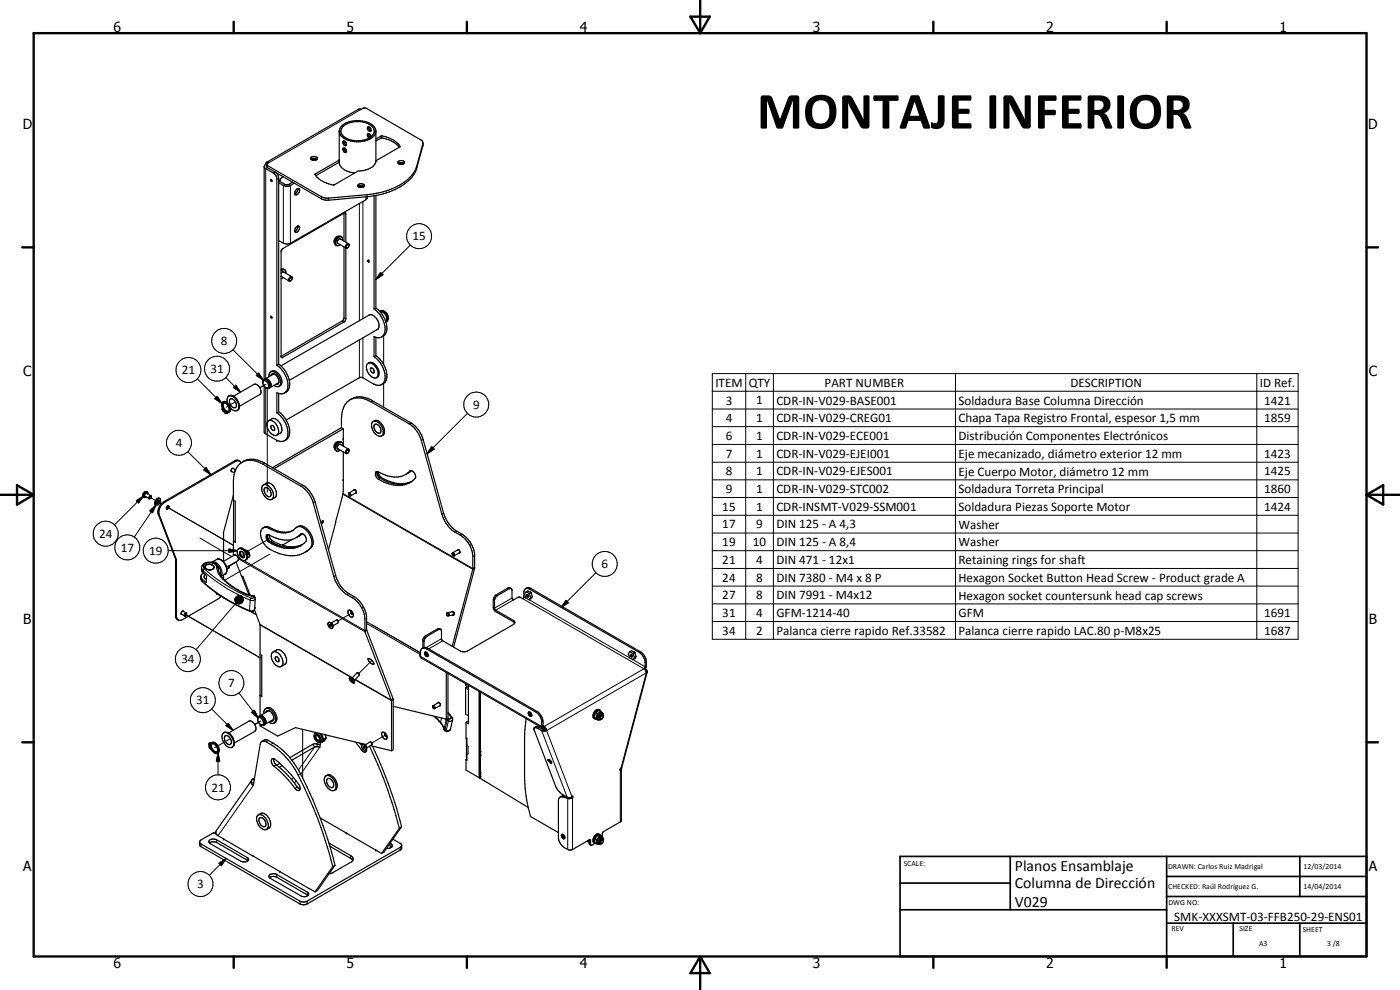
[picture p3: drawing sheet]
<svg xmlns="http://www.w3.org/2000/svg" width="420mm" height="297mm" viewBox="0 0 420 297" stroke-linecap="round" stroke-linejoin="round" font-family="sans-serif">
<g fill="none" stroke="#000" stroke-width=".3">
<path d="M108.4 32.8l-27.6 16M80.3 49.7v.6l-.6 .3v63M82.6 51.6l-.6 .3M83.6 53.5l-.5 .3M85.5 55.3l-.5 .3v17.4M86.6 55.3l.6 .3v17.4M94.6 52.2v.3M96.5 59.1v.6M98.7 59.4v.7M109.8 59.1v.8M110.1 58.4v.6M114.4 40.8v.6"/>
<path d="M114.6 40.8v.6M120.1 43.9v.1M125.1 49.8v.6M126.9 43.1v.7M101.4 71l-.7 .8-.3 .9M103.2 64l.6 .3M107.9 61v35.2M108.9 60.5v35.1M123.1 73.5l-10.3 10.4M84.4 80.9h.1M102.7 96.3l.5 .3M103.2 95.4l.6 .3"/>
<path d="M114.2 81.7l.7 .7-2.1 1.5zM59.2 113.7l7.4 7.3M64.5 119.6l.7-.7 1.4 2.1zM65.2 118.9l1.4 2.1-2.1-1.4zM67.8 113.3l4.4 4.3M69.9 104.9l9.1 9.1M70.1 116.2l.7-.6 1.4 2zM76.9 112.6l.7-.7 1.4 2.1zM77.6 111.9l1.4 2.1-2.1-1.4zM78 116.3l1.8-1-1.8 1M79.7 116.3v13.9M80.2 116.5v31.2"/>
<path d="M84.4 106.9l.5 .3M107.9 102v11.3M108.9 101.4v11.9M115.1 100.8v8.5M115.1 115.1v7M213.8 112.1h175.8v79.7h-175.8zM213.8 117.4h175.8M223.8 112.1v79.7M232.1 112.1v79.7M286.8 112.1v79.7M377.2 112.1v79.7M56.3 135.5l7 6.9"/>
<path d="M68.3 123.8l-.2 .2M68.5 121.8l-.7 .4M70.4 138.3l.2 .2M70.6 120.6l-1.7 1M79.4 139l-.5 .3M101.4 132.7l-.7 .7-.3 1M111.8 120.3l-.5 .3M123.3 126.9l-.5 .3M127 131.9l-.6 .3M129.6 134l.7 .7-2.1 1.4zM140.3 124l-12.1 12.1M213.8 122.7h175.8"/>
<path d="M213.8 128h175.8M213.8 133.3h175.8M213.8 138.7h175.8M40.9 150.2l2.1-1.4-1.4 2.1zM43 148.8l-8.6 8.7M43.4 148.7l.1 .2M43.7 148h.3M43.7 148a.51 .51 0 0 0-.4 .4 .51 .51 0 0 0 .3 .5M43.8 148l-.4 .5M43.8 148h.2M44 148l.1 .1M44.1 147.6l-.1-.1a1.21 1.21 0 0 0-.9 1.6l.1 .1"/>
<path d="M45 153.3l1.8-1.8-1 2.3zM45.1 149.3l1.6 .9M46.8 151.5l-6.5 9.7M47.1 150.4l1.3 .8-1.1-.7M47.5 154.3l.3 .1M49.2 150.5l.2 .2M50.2 152.2l-.2-.1 20.1 11.5M61.8 140.3l1.5 2.1-2.1-1.4zM81.2 158.4l-.4 .2M90.9 145.6l-.5 .3M94.6 150.6l-.6 .3M102.9 148.3l39 22.5 .5-.1"/>
<path d="M102.9 148.1l39 22.5 .5-.3M106.5 146.9h.1M106.5 146.9l.1 .1M107 147.6l-.2 .2M107 147.8l-.2 .1M114.5 143.3l-.9 .5M123.2 141.2l-.2 .2M133.1 154l-.5 .3M137.1 159.4l-.5 .3M213.8 144h175.8M213.8 149.3h175.8M213.8 154.6h175.8"/>
<path d="M213.8 159.9h175.8M50.5 165.2h20.7M60 161.5l9.5 5.5M60.3 173.4l.4 1M60.5 170.3l.4 .9M60.7 174.4l.1 .2M60.7 174.4a46.6 46.6 0 0 0 14.2 8.8M60.8 173.9l-.1 .5M60.9 171.2v.6M60.9 171.2a48.1 48.1 0 0 0 14.2 8.9M61.4 170.7l-.5 .5M61.4 170.7a46.5 46.5 0 0 0 14 8.8"/>
<path d="M63.6 168.7a2.49 2.49 0 0 1 2.8 2l.2 1.1-.2 1M64.1 168.9a3.1 3.1 0 0 1 2.1 3.7M65 167.9a2.62 2.62 0 0 1 2.9 2.3l.1 1.2-.5 .9M65 170.1l.5 .4M65 170.1l.5 1.9 1.2 1.7M65 170.1l-.1-.4a2.66 2.66 0 0 0-3.4-.5 .9 .9 0 0 0-.1 1.5M66.7 173.7h.4M66.7 173.7l2.9 2.4 3.5 2M68.7 164.7l2.5 .5-2.5 .5zM70.1 166.4l.2 .1M70.5 179.8l2-.8-2 1.1zM70.5 179.6l2-.6-2 .8z"/>
<path d="M70.6 179.3l1.9-.3-2 .6zM70.8 179.1l.2-.2 1.5 .1zM70.8 179.1l1.7-.1-1.9 .3zM71 178.9l1.5 .1zM71.3 178.8l1.2 .2zM71.4 167.2l.6 .4M71.5 178.7l1 .3zM71.8 178.7l.7 .3zM71.9 167.4l-.4 .2 38 22 .6-.5M72 178.7l.5 .3zM72.4 179v2.1M72.5 179l-1.5 2-.2-.2z"/>
<path d="M72.5 179l-1.3 2.1-.2-.1zM72.5 179l-1 2.2-.3-.1zM72.5 179l-.7 2.2h-.3zM72.5 179l-.5 2.1-.2 .1zM72.5 179l-.2 2.1h-.3zM72.5 179v1.9l-.2 .2zM72.5 179l.2 1.7-.2 .2zM72.5 179l.2 1.7zM72.5 179l.3 1.5zM72.5 179l.4 1.3zM72.5 179l.5 1zM72.5 179l.4 .7z"/>
<path d="M72.5 179l.3 .5zM72.5 179l.2 .2zM73.1 166.1l-.3 .2M73.1 178.1l2.9 .8M73.2 168.2l36.3 21 .5-.3M73.3 178h.1M73.3 178l-.2 .1M73.4 166.6l-.7 .4M74.7 165.8l-.6 .4M75.4 179.5l-.3 .6M76 178.9l.4 .2M76 178.9l.1 .2"/>
<path d="M76.1 178.8h.1M76.1 178.8l-.1 .1M76.1 179.1l.4 .2M76.1 179.1l-.1 .3-.6 .1M76.6 179.6a1.08 1.08 0 0 1-1.5 .5M80.7 161.7l-6.8 4M80.9 166.3l-13.4 7.8M81.7 162.2l-.9 .5M90.5 160.1l-.3 .2M93.5 164.2l-.3 .2M100.7 172.7l-.5 .3M104.7 178.1l-.5 .3"/>
<path d="M106.2 179l-.5 .3M137.5 164.9l.2 .1M138 165.7l-.1 .2M138.1 165.5l-.1 .2M138.6 160.3l-.5 .3M141 162.5l-.5 .3M141.5 163.3l-.5 .3M142.4 166.7l-.5 .3M148.9 178.5l.4 .2M152.4 176.4l.4 .3M153.7 179.5l-5.3 3M156.9 179.6l36.3 21.1-29.9 17.3-.3-.2-.4 .2-36.4-21.1"/>
<path d="M157.2 179l.7 .5M158.8 180l30.2 17.4M159.3 176.6l-.3 .2M178.8 171.8l-10.4 10.4M213.8 165.2h175.8M213.8 170.6h175.8M213.8 175.9h175.8M52.7 184.7l.2 .2M55.7 184.4l22.4 13M70.5 180.1l2-1.1-2 1.3zM70.5 180.3l2-1.3-1.9 1.6zM70.6 180.6l1.9-1.6-1.7 1.8z"/>
<path d="M70.9 180.9l-12.1 14M74.9 183.2l.1 .2M75.1 180.1l-.2 3.1M75.3 183.5l1.6 .9M76.4 182.8l-.4 .5-1.1-.1M78 187.3l27.7 16M78.1 187.5l27.6 15.9M99.9 187.6l-.4-.7 .4 .8M105.5 183.9l.5 .4M105.8 183.8l-4.3 2.5M109 182l-.5 .4M110 186.6l16.2 9.3"/>
<path d="M110 185.4l-.5 .3M110 187.1l16.1 9.2M111.6 198.2l-4 3.9M126.9 192.2l.3 .2M127.8 190.7l.3 .2M128.3 194.5l-.3 .2M131.3 188.7l.3 .2M132.5 191.6l-4.6 2.7M132.9 192.3l-4.2 2.4M135.8 183.6h.2M136 183.6l.3 .3-.2 .6M136 183.6h.1"/>
<path d="M136.1 184.5h-.1M136.1 184.5l-.2 .1M148 180l.4 .2M154 180l-5.3 3.1M154.1 186.1v.5M169.9 180.1l.7 .7-2.2 1.4zM189.9 197.9l3.7 2.2 .4-.2M192.2 195.6l-.4 .1M194 198.6l-.4 .2M213.8 181.2h175.8M213.8 186.5h175.8M63.5 212.7l6.4 6.4"/>
<path d="M67.8 217.7l.7-.7 1.4 2.1zM71.7 207.9l5.8 7.5M75.5 213.7l.9-.6 1.1 2.3zM78.2 216.4l-1.7 1 1.7-1M90.8 218.8v14.7M106 203.6l-.4-.1h.3l.4 .6M106.2 203.8l.1 .2M106.5 204l11 6.2 .5-.3M106.6 203.8l10.8 6.3 .5-.6M130.5 214.9l1.7 1.8M131.6 210.8l.3 .1M131.6 210.8h.1"/>
<path d="M132.2 211.4l-.2 .3M132.2 216.7l1.1 2.1M132.2 216.7v.2M132.5 215.4l-.3 1.3M133.3 218.8v.1M133.3 218.8l.6 .4M133.6 219.2h.1M133.8 215.7l.1 .3M133.9 216l.3 .2M133.9 216l-.6 2.8M133.9 219.3h.1M133.9 219.2v.1"/>
<path d="M134.2 216.2l-.6 3M134.2 216.2l.4 .2M134.4 215.4l-.2 .8M134.4 214.1l1 1.1M134.6 216.4l-.7 2.8M134.8 215.7l-.4-.1-.5 .4M134.8 215.7l-.2 .7M135.2 218.7l-.5 .5h-.8M135.4 215.2l.3 .1M135.4 215.2l-.1 .4-.5 .1M135.8 215.9l-.5 .5h-.7M144.2 207.6v17.7"/>
<path d="M161.2 213.5l-.4 .2M161.8 218.3l-.3 .3M162.5 219.2l7.8 20.1M163 216.5l-.4 .2M180.7 214.3a.86 .86 0 0 0-.7 1.3M63.3 222.9l-.2 .1M65 224l-.6 .4M65.4 225.9l.5 2.5h-1zM65.4 225.9v6.6M69.1 221.6l-3.7 2.2M76 233.7l.3 .4M76 235.7l-10.6 15"/>
<path d="M80.5 222.2l-.7 .3M81.9 223l-.7 .4M82.9 229.5l-.7 .4M88 233.3l-.5 .6M88.8 234.3l-.4 .7M89.2 236.1l-.7 .5M90.2 232.2l-.7 .4M93.8 223.4l.6 .7-4.8 7M96 224.2l-5.8 8.1M108.9 224.8l-.4 .2M109.5 223.6l.3 .1M109.6 223.6l.2 .1"/>
<path d="M109.8 223.7l.2 .6M109.8 223.7l.2 .5M115.9 220.4l-4.3 2.5M144.3 233.1l-.1 .5M144.3 226.7l-.1 5M169.3 238.9l-.3 .2M170.4 239.6v15.3M171.8 239.3v15.6M186.2 231v15.6M186.3 230.5l7.7-28.6-30 17.3 7.7 19.8M60.4 253.2v.8M65 252v.8"/>
<path d="M65.7 259l2.1-1.4-1.3 2.1zM67.8 257.6l-5 5M74.2 257.3v.8M105.2 256.7v.9M117.3 253.2v.8M120.1 254.3v.8M176.5 252.2l.4 .2M176.9 252.4h.1M176.9 253.2l.3 .2M177.2 252.2l-.3-.2v.5M180.7 251.7a.82 .82 0 0 0-.7 .4 .82 .82 0 0 0 0 .9M83 262.4v.8"/>
<path d="M90 270.4v.8M92.1 270.4v.8M92.2 267.7v.8"/>
<circle cx="125.8" cy="70.9" r="3.7"/>
<circle cx="56.6" cy="111" r="3.8"/>
<circle cx="65.1" cy="110.6" r="3.7"/>
<circle cx="67.3" cy="102.3" r="3.8"/>
<circle cx="53.7" cy="132.9" r="3.7"/>
<circle cx="142.9" cy="121.4" r="3.7"/>
<circle cx="31.7" cy="160.1" r="3.8"/>
<circle cx="38.2" cy="164.2" r="3.8"/>
<circle cx="46.7" cy="165.2" r="3.7"/>
<circle cx="181.5" cy="169.2" r="3.7"/>
<circle cx="56.4" cy="197.8" r="3.8"/>
<circle cx="60.9" cy="210.1" r="3.8"/>
<circle cx="69.5" cy="205" r="3.8"/>
<circle cx="65.4" cy="236.2" r="3.8"/>
<circle cx="60.2" cy="265.3" r="3.8"/>
</g>
<g fill="none" stroke="#000" stroke-width=".35">
<path d="M101.8 39.5a4.5 4.5 0 0 0 4.7 3 6.1 6.1 0 0 0 6.1-2.3l.2-.7M102.8 38.1a6.2 6.2 0 0 1 5.4-1.6 3.9 3.9 0 0 1 4.1 3 4.2 4.2 0 0 1-4.5 2.7 4.8 4.8 0 0 1-5.4-2.5l-.1-.6zM110.3 38.2a.7 .7 0 0 1 1 .6v.6h-.5l-.5-.7zM110.6 38.1l.2 .6 .5 .5M79.3 50l.2 .5 3 1.7 .6 1.3v56.1M79.3 50v63.8M79.7 49.4l-.4 .6M79.7 49.4l.3 .1M80 48.7l-.3 .7M80 48.7l27.6-15.9h.8l1-.4 .6 .1 16.8 9.9 .1 .6-1.8 6.8a11 11 0 0 1-6.6 6.5 25.5 25.5 0 0 1-8.4 2.1l-11.8 1.1-1.2-.2-17.1-9.9M80 48.7l.8 .1-.8 .6M81.2 53.9l.4 .2v.3h-.2z"/>
<path d="M82.6 51.6l.9 1.1 .1 .8v55.8M83.6 54.8l2.2 1.1 1.1-.1 1.4-.9M83.6 54.2l2.5 1.3 1.7-.8M85 53l-.8 .6-.2 .8M89 56.8a.57 .57 0 0 1 .8-.1 .57 .57 0 0 1 .1 .8l-.4 .7-.7 .3a1.03 1.03 0 0 1 .2-1.7zM89.4 56.6l-.2 .8-.7 .8M93.4 47.8a.73 .73 0 0 1 .2-.8 .73 .73 0 0 1 .9 0l.7 .4-.2 .5M93.4 47.8l.8 .3 .7-.1M93.4 47.8a1.35 1.35 0 0 1 1.7 0M93.7 48l.4-.2 .7 .2M95 47.9l-.1 .1M101.8 48.7l-7 4"/>
<path d="M102.9 42.5a.7 .7 0 0 1 1 .3 .7 .7 0 0 1-.3 .9l-.4-.2zM102.9 44.5a.79 .79 0 0 1 1.1 1l-.1 .2a.88 .88 0 0 1-1-1.2zM103.2 44.4h.1M103.2 42.3h.1M103.3 42.3l.1 .8 .6 .4M103.3 44.4l.1 .7 .6 .5M107.5 55.5a1.17 1.17 0 0 1 1.9 .3 1.32 1.32 0 0 1-2 .1zM107.5 56l.5-.2 1.2 .2M107.8 56.2l.6-.3 .5 .3M110.2 59v.5l-.4 .4-22.6 13.1-1.7 .2-1.9-1M110.3 40.3l.1 .8 .4 .3M110.3 40.3h.1"/>
<path d="M110.4 40.9h.1M110.4 40.1l-.1 .2M110.4 40.1h.1M110.6 40.1v.4l.6 .7M110.6 40.1l.6 .4 .1 .6M110.6 40.1h-.1M112.3 58.7v34M112.8 41.7l1.6-.9a7.2 7.2 0 0 1 5.6 3.3l-7.2 4.1a4.6 4.6 0 0 1-4.8 3.1h-.5l-7.2 4.2a6.9 6.9 0 0 1-5.7-3.3l7.2-4.2M112.8 48.4v-9.2a4.9 4.9 0 0 0-5.2-3 6.1 6.1 0 0 0-5.6 2.3l-.2 .7v9.6a3.8 3.8 0 0 0 3.6 2.9l1.1 .2M112.8 42.3l1.7-.9a8.6 8.6 0 0 1 5.3 2.8M112.8 58.7v33.7M119.5 48.5a1.23 1.23 0 0 1 1.9 .2 1.01 1.01 0 0 1-1.1 .7 1.01 1.01 0 0 1-.8-.9z"/>
<path d="M119.5 49.1a1.35 1.35 0 0 1 1.7 0M119.8 49.2l.4-.2 .8 .2M126.9 42.9v.7l-1.8 6.8a11.5 11.5 0 0 1-6.6 6.5l-3.5 1.3-3.8 .7-12.5 1.2-1.3-.1-.9-.3-16.2-9.4-.3-.9M88.8 68.2l.5-.4 .4 .1a1.26 1.26 0 0 1-.9 1.8l-.3-.2v-.6zM89.4 67.8l-.2 .8-.7 .8M100.5 73.1l.5 .6M101.2 72.9l.3 .2M101.2 72.9l2.6 1.5M101.7 70.9h.6a.94 .94 0 0 1 .5 1.2M101.7 70.9a2.1 2.1 0 0 0-1.2 2.2M101.7 70.9l-.7 .2a1.47 1.47 0 0 0-.5 2M102 71.6l2.6 1.6"/>
<path d="M102.1 73.4l-1.1 .3M102.3 71.8l-.1-.1a.86 .86 0 0 0-1 1.2M102.6 71.1a1.7 1.7 0 0 0-1.6 2.6M103.2 64l-18.3 10.6-.5 .5 .1 32.2h.2l18.8-10.9 .3-.7v-21.3M103.2 64l.4-.1 .2 .4v8.3M103.2 74.1v21.3l-.1 .5-18.7 11M103.2 64v8.3M103.7 74.3l.1 .1M104.3 74.3l-.5 .1M104.3 74.3l-.1 .1M104.6 73.2l.2 .2M104.6 73.2a.88 .88 0 0 0-.9 1.1"/>
<path d="M104.7 73.4a.53 .53 0 0 0-.7 .3 .53 .53 0 0 0 .2 .7M104.7 73.4l-.4 .9M110.4 78.1l.4 .5-.4-.1zM110.6 78.6h.1M81.2 94.9h.2l.2 .6zM84.4 80.9l.5-.2 .6 .2M84.4 81.3a.77 .77 0 0 1 1-.4 .77 .77 0 0 1 .4 1.1M84.4 80.8h.3M84.5 83l2.3 1.3M85 83.3l-.6 .3M85 81.5l2.5 1.5M85 81.5l-.6 .5"/>
<path d="M85 81.5l.2 .2M87.2 84.2l-.4 .1M87.5 83a.96 .96 0 0 0-.7 1.3M87.5 83l.2 .5M87.7 83.5v-.3a.67 .67 0 0 0-.7 .3 .67 .67 0 0 0 0 .7h.2M87.7 83.5l-.2 .5-.3 .2M110.6 94.6a1.93 1.93 0 0 1 2.6 1.4 2.06 2.06 0 0 1-.1 2.9M110.9 94.5l-26.6 15.3M112.3 92.7a7.1 7.1 0 0 1 3 7.6 2.03 2.03 0 0 1-3 .7v6M112.8 92.4a7.4 7.4 0 0 1 3.1 7.4 2.08 2.08 0 0 1-1.4 1.3M112.8 92.4l-.5 .3M113.4 98.8l-26.6 15.3"/>
<path d="M114 93.5a1.68 1.68 0 0 1 2.2 1.4v1.3M114.2 93.3l.3-.1a2 2 0 0 1 1.9 1.8M114.2 93.7a1.22 1.22 0 0 1 1.7 1.1l.2 1-.4 .5M115.8 93.8a1.95 1.95 0 0 1 .3 2.6M116.1 96.4l-.3 .1M116.2 96.4h-.2M116.3 96.2l-.1 .2M68.7 118.8a2.26 2.26 0 0 1 2.9 1.9 1.75 1.75 0 0 1-.4 2.5M69.1 119.8a1.61 1.61 0 0 1 1.6 .8 1.61 1.61 0 0 1-.1 1.7 1.82 1.82 0 0 1-1.5-2.5zM70.1 118.9l6.1-3.6a2.03 2.03 0 0 1 1.8 3.1l-6.2 3.5M78.9 114.6a.7 .7 0 0 1 .7-.5 .7 .7 0 0 1 .7 .6 1.07 1.07 0 0 1 0 1.8h-.2M79.3 115.9v13.7l.2 .4 3.6 2.1a2.17 2.17 0 0 0 2.4 0 2.17 2.17 0 0 0 .9-2.2 7.9 7.9 0 0 0-3.3-6"/>
<path d="M79.4 113.8a1.55 1.55 0 0 0 .3 2.5M79.4 113.8a1.93 1.93 0 0 1 1.4 2.6M79.4 113.8a1.81 1.81 0 0 1 1.6 2.5M79.6 113.7h-.2M79.7 116.3l1 .2M79.8 113.7h.4M79.8 116.3l.2 .2M80.2 113.7l.6 .5M80.8 114.2l.5 1M80.8 114.2l.2 .2M80.8 116.4l-.1 .1M81 114.5l.4 .7"/>
<path d="M81 116.3l-.3 .2M81.2 111.5l-.4 .6-.1 .9M81.3 115.7l-.2 .5M81.3 115.2v.5M81.4 115.7l-.4 .6M81.4 111.5a2 2 0 0 1 2.7 1.3 2.01 2.01 0 0 1-.1 3M81.4 111.5a3.3 3.3 0 0 1 2.8 2.9 1.46 1.46 0 0 1-.5 1.5M81.4 111.5h-.2M81.7 111.3l-.5 .3M82.2 112.2h-.6l-.3 .5M82.2 112.2a2.44 2.44 0 0 1 1.5 2.6M82.2 112.2l-2.6 1.5h.6"/>
<path d="M82.2 115.6l.6 .4 .9-.1M83.1 109.6a7.5 7.5 0 0 1 3.2 7.2 2.07 2.07 0 0 1-3.2 1.1v6M83.6 118v5.6M83.6 109.3a7.4 7.4 0 0 1 3.1 7.3l-.6 .9-.7 .4M83.6 109.3l-.5 .3M83.7 114.8l-.4 .5h-.5M83.7 114.8l-2.6 1.5M84.2 115.6l-.5 .3M105.1 119.9a6 6 0 0 1 6.7 .4l11.5 6.6a8.5 8.5 0 0 1 3.7 5l6.1 22.1a9.5 9.5 0 0 0 4 5.4l1.5 .9a8 8 0 0 1 3.8 5.9v4.5l-6.3 23.5M110.2 109.2a1.95 1.95 0 0 1 2.8 1.3 2.11 2.11 0 0 1-.2 2.9 3.3 3.3 0 0 1-2.6-4.2zM110.6 108.9a2 2 0 0 1 2.6 1.4 2.01 2.01 0 0 1-.1 2.9M110.9 108.8l-.4 .2"/>
<path d="M111.2 110.5a.89 .89 0 0 1 1 .4 .89 .89 0 0 1 0 1 1.08 1.08 0 0 1-1-1.4zM112.3 107a7.7 7.7 0 0 1 3.2 6.9 2.07 2.07 0 0 1-3.2 1.4M112.3 115.3l-3.4-2h-1l-22 12.7M112.3 115.3h.1M112.8 101.2v5.5M112.8 106.7a7.3 7.3 0 0 1 3.1 7.3l-.3 .7-1.1 .7M112.8 106.7l-.5 .3M113.4 113.1l-.4 .2M66.8 122.9l.3 .3zM66.9 120.6l.3-.2a2.03 2.03 0 0 1 1.9 1.7l.1 .3M67 122.9l.1 .2M67.1 123.5l-.4-.5v-.6a1.18 1.18 0 0 1 .4-1.8 2.22 2.22 0 0 1 1.6 3.1"/>
<path d="M67.1 120.9a1.69 1.69 0 0 1 1.4 2.6l-.4 .1-.5-.3M67.1 120.9a1.27 1.27 0 0 0 .2 2.1M67.1 120.9a1.69 1.69 0 0 0 .4 2M67.3 123l-.2 .5M67.5 122.9l-.4 .6M67.5 122.9l-.2 .1M67.6 123.3l-.2 .5 .6 .3M67.6 123.3l1 .1M67.7 123.6l.1 .2M67.8 123.6v.1M67.8 123.6l-.2 .1 .1 .3 .1-.2M67.8 123.7h.1"/>
<path d="M67.8 123.7v.1M68.3 120.8a1.25 1.25 0 0 1-.1-1.5 1.25 1.25 0 0 1 1.5-.4 3.4 3.4 0 0 1 1.7 4.1 1.43 1.43 0 0 1-2.2-.5M68.3 123.8l-.3 .3M68.7 123.7l-.6 .1-.1 .3M69.2 122.4v.8l-.5 .5M71.9 138.3l-.6-.3-.7 .2-21.4 12.3a3.6 3.6 0 0 0-1.7 3.8l5.2 13.4M72.3 138.9a1 1 0 0 0-1.7-.4l-21.2 12.2a3.6 3.6 0 0 0-1.6 3.7l5.1 13.5M72.8 138.6a6.3 6.3 0 0 1 6.1 .7l11.5 6.6a8.4 8.4 0 0 1 3.6 5l6.2 22.1a9.7 9.7 0 0 0 4 5.4 9 9 0 0 1 4.6 4.4l.6 2 .1 4.8 8 20.6v15.1M80.5 126.3a2.59 2.59 0 0 1 3 2.5 1.25 1.25 0 0 1-.4 1.7 1.25 1.25 0 0 1-1.7-.4 3.1 3.1 0 0 1-.9-3.8zM81.4 127.8a.85 .85 0 0 1 .9 .4 .85 .85 0 0 1-.1 1 1.06 1.06 0 0 1-.8-1.4zM81.4 125.7l.2-.1a2.7 2.7 0 0 1 2.8 2.2l.2 1.3-.6 1M81.7 125.6l-1.1 .6"/>
<path d="M83.6 123.6a7.3 7.3 0 0 1 3.1 7.3l-.6 .8-.7 .5M83.6 123.6l-.5 .3M84.2 129.9l-1.1 .7M100.5 134.7l.5 .6M101.2 134.6l2.6 1.5M101.7 132.5h.6a.94 .94 0 0 1 .5 1.2M101.7 132.5a2.1 2.1 0 0 0-1.2 2.2M101.7 132.5a1.4 1.4 0 0 0-1.2 2.2M102 133.3l2.6 1.5M102.3 133.5a.8 .8 0 0 0-.9 .1 .8 .8 0 0 0-.2 .9l.3 .2M102.5 128.3v-2.7a5.9 5.9 0 0 1 3.2-6 6.6 6.6 0 0 1 5.6 1l11.5 6.6a8.7 8.7 0 0 1 3.6 5l6.2 22.1a9.5 9.5 0 0 0 4 5.4l1.5 .9a8.3 8.3 0 0 1 3.8 5.9v4.3l-6.2 23.1M102.5 128.3l.5 .4"/>
<path d="M102.5 128.3l-20.8 12M102.6 132.8l-.2-.1a1.82 1.82 0 0 0-1.4 2.6l1.1-.3M103 128.7v5.2M103 135.6l-.1 12.5-2.2 8.7M103 128.7l-20.8 11.9M104.2 136l-.4 .1M104.8 135.3l-.3-.3-.5 .4-.1 .5 .3 .1M104.8 135.3l-.1-.5a.81 .81 0 0 0-.9 .4 .81 .81 0 0 0 0 .9M104.8 135.3l-.2 .5-.4 .2M112 126.5a2.53 2.53 0 0 1 2.9 2.3l.1 1.2a1.27 1.27 0 0 1-1.1 .9 1.27 1.27 0 0 1-1.2-.7 2.78 2.78 0 0 1-.7-3.7zM112.3 126.3a2.39 2.39 0 0 1 2.9 2.1l.1 1.6-.5 .7M112.4 127.4a1.64 1.64 0 0 1 1.6 .8 1.64 1.64 0 0 1-.1 1.8 1.82 1.82 0 0 1-1.5-2.6z"/>
<path d="M112.5 126.2l-.5 .2M115 130.5l-.5 .3M43.2 149.2l.1 .1M43.5 148.9l1.3 .7M43.8 149.1l-.5 .2M44 148l1.3 .8M44.2 147.6a1.09 1.09 0 0 0-.9 1.7M44.2 147.6l.2 .7M44.2 147.6a.96 .96 0 0 0-1.2 .4 .96 .96 0 0 0 .2 1.2M45 149.6h-.2M45.3 148.8a.57 .57 0 0 0-.5 .2 .57 .57 0 0 0 0 .6M45.3 148.8l.1 .3"/>
<path d="M45.4 149.1l-.2-.2-.3 .2 .1 .5M45.4 149.1l-.4 .5M47.3 150.2l.2-.1a.49 .49 0 0 1 .2 .6 .49 .49 0 0 1-.7 .2zM47.6 150.1l-.1 .5-.4 .4M48 149.6a1.14 1.14 0 0 0-1.3 .6 1.14 1.14 0 0 0 .2 1.4 1.25 1.25 0 0 0 1.1-.8 1.25 1.25 0 0 0-.2-1.3 1.39 1.39 0 0 0-1 2M50.1 152l.4-.3a.64 .64 0 0 1-.4 1l-.2-.3zM50.4 151.7v.5l-.5 .4M69.4 141.4l.2 .1M69.4 141.4l1 .5M69.9 140.5l-.4 .3-.1 .6M69.9 140.5l.2 .1M69.9 140.5l.8 .5"/>
<path d="M70.1 150.1l.5 .3v12.3l-.5-.4M70.1 148.6l-3 11.1v8.7M70.5 141.3l-.1 .6M70.6 141.3a5.5 5.5 0 0 1 8.3-2.6l12 6.9a8.9 8.9 0 0 1 3.7 5l6.1 22.1a9.9 9.9 0 0 0 5.9 6.5 8.7 8.7 0 0 1 3.4 5.8v4l8 20.7v15.3l-.5 .3M70.6 141.3l-.5 3.1v22.3M70.6 141.2l-.1 .1M78.6 158.7a2.14 2.14 0 0 1 3.2 0 5.9 5.9 0 0 0 7.5-.6 4 4 0 0 1 4 3.1 3.1 3.1 0 0 1-1.7 4.5 10 10 0 0 1-10-.6 5.4 5.4 0 0 1-3.2-6.2zM78.8 145.7a1.32 1.32 0 0 1 1.9 .2 3.1 3.1 0 0 1 1 3.8 2.23 2.23 0 0 1-2.8-1.6l-.3-1.1zM79 158.4l.9-.2 .6 .2a7.3 7.3 0 0 0 7.1 .9M79.4 146.4a1.7 1.7 0 0 1 1.8 2.5 1.67 1.67 0 0 1-1.6-.7 1.67 1.67 0 0 1-.2-1.8zM79.8 145a2.37 2.37 0 0 1 3 2.1 1.58 1.58 0 0 1-.5 2.3M80.1 144.9l-1 .6"/>
<path d="M82.6 149.2l-1 .6M89.1 158.2a2.34 2.34 0 0 1 3.4 .9 4.5 4.5 0 0 1 1 5.1l-2 1.5M96.7 156.4l.4-.1-.4 .7-.2-.2zM100.7 156.8l-2.1 8.2M104.6 148.1a.37 .37 0 0 1 .5 .2 .37 .37 0 0 1-.1 .5M105 148.8l-.4-.8a.5 .5 0 0 1 .6 .2 .5 .5 0 0 1 0 .6M105 148.8h.2M106.3 146.9h.1M106.3 146.9a.56 .56 0 0 1 .6 .4 .56 .56 0 0 1-.2 .7M106.3 147l-1.6 1M106.8 147.9h.1M106.8 147.8l-1.6 1"/>
<path d="M113.2 141.5a2.27 2.27 0 0 0 1.7 2.4 9.4 9.4 0 0 0 8.4 .7M113.6 141.5a2.79 2.79 0 0 0 2.4 2.6 9.2 9.2 0 0 0 7.5 .4M122.2 142.1l-.5 .3M122.6 141.9l-.4 .2M123.3 141.2l-.7 .6M123.5 141.2a1.68 1.68 0 0 1 1.2 1.6 1.68 1.68 0 0 1-1.1 1.6 8.6 8.6 0 0 1-9.2-.2 2.19 2.19 0 0 1-1.7-2.4l.2-.3h.5a7.7 7.7 0 0 0 9.2 .3M123.5 141.2l-1.3 .9M123.5 141.2l-.4 .1-.5 .5M52.7 167.7v17.3l.3 .8 .5 .2M52.7 167.7l.2 .2M52.9 167.9v17a1.1 1.1 0 0 0 .6 1.1 1.1 1.1 0 0 0 1.2-.1l10.9-6.3 .7-.7M60.3 172.8l.1 1.1 .4 .7 5.5 4.3"/>
<path d="M61.3 173.2l.6 .7M61.3 172.9v.3M61.4 172.2l-.1 1M61.5 170v.3M61.5 170.1v.2M61.9 169.5l-.4 .5M62.1 169.4l-.2 .1M62.6 169.3h.6M62.6 169.3l-.7 .2M62.6 169.3h-.3M63.2 169.3l.7 .4 .3 .5M63.4 168.7a2.74 2.74 0 0 0-2.6 .8l-.2 .4a1.78 1.78 0 0 0 .9 2.4l.5 .5-.1 2-.6-.5a1.35 1.35 0 0 1-.9-1.1 1.35 1.35 0 0 1 .6-1.3"/>
<path d="M63.4 168.7l1.1 .4a2.14 2.14 0 0 1 1.1 2.2l.8 1.6 .7 .8M63.4 168.7l1.6-.8a2.3 2.3 0 0 1 2.7 1.6l.4 1.1-.1 1.1-1.6 1.2M64.2 170.3l-.4 .5-.7 .2M64.2 170.2a1.52 1.52 0 0 1-2.6 .3l-.1-.2M64.2 170.2v.2M64.9 177.9l.1 .2M65 178.1l.2 .1M65 178.1l1 .6M65.9 178.6l.1 .1M66 178.7h.1M67 168.5l3.3-2a1.13 1.13 0 0 1 1 1.8l-3.3 1.9M67.1 173.7a18.5 18.5 0 0 0 9.3 5.3l.2 .5-.2 3.3-.3 .5-.5 .2a36.4 36.4 0 0 1-9.3-4.6"/>
<path d="M67.1 172.5v1.2M68.1 170.6h.4M68.7 169.8v.4l-.2 .4M68.7 169.8l.1 .2M68.8 169.8l-.3 .8M70.1 162.3h.1M70.1 162.3l.5 .3M70.4 168.8l-1.6 1M70.8 168.6l1.6 4.1 .5 .3 2.2 5.6M71.5 164.7a1.96 1.96 0 0 1 2.4 1.9 1.05 1.05 0 0 1-.6 1.6 2.48 2.48 0 0 1-1.8-3.5zM71.6 164.6a1.6 1.6 0 0 1 2.3 1.1l.4 1.5M72.1 165.5a1.16 1.16 0 0 1 1.1 .6 1.16 1.16 0 0 1-.1 1.2 1.25 1.25 0 0 1-1-1.8z"/>
<path d="M72.3 165.4a1.32 1.32 0 0 0 1 1.8M72.5 172.8l2.2 5.7M73.6 165.1a1.29 1.29 0 0 1 1.1 .7 1.29 1.29 0 0 1-.1 1.4h-.3M74.3 167.2l-.1 .4-.6 .5M74.9 166.3l-.3 .1a.71 .71 0 0 1-.3-1 .74 .74 0 0 0 .6 1M80 160.6l.6-.2a7.7 7.7 0 0 0 9.2 .3l.4-.4a1.51 1.51 0 0 1 1.6 .9 1.51 1.51 0 0 1-.5 1.7 8.2 8.2 0 0 1-8.9 .6 2.84 2.84 0 0 1-2.5-2.5zM80.3 160.4a2.02 2.02 0 0 0 1.6 2.5 9 9 0 0 0 8.6 .7M80.8 160.4a2.84 2.84 0 0 0 2.5 2.6l1.4 .6M87.9 161.8l-3.2 1.8M89.3 161.1l-.4 .2M89.7 160.8l-.4 .3M89.7 160.8l-.5 .3"/>
<path d="M90.5 160.1l-.8 .7M90.7 160.1l-1.4 1M90.7 163.4a8 8 0 0 1-6 .2M135.8 165.9v.6l.3 .3a.37 .37 0 0 0 .1-.5 .37 .37 0 0 0-.5-.2M135.8 165.9a.55 .55 0 0 1 .5 .3 .55 .55 0 0 1 0 .6M136 166.8h.3M137.3 165l.1-.1a.69 .69 0 0 1 .6 1M137.4 165l-1.6 .9M138 165.8l-1.7 1M138 165.9h-.2M138 165.9h-.1M153.4 176.6h-.5l-4.1 2.6-.4 .8v2.6l.3 .5 5.4 3 .4 .8"/>
<path d="M153.4 176.6l-.5-.2h-.5l-3.8 2.3-.6 1.3v2.2l.7 1.3 5.8 3.4M153.4 176.6l.3 .4v2.5l.3 .5 1.7-.8 1.3 .4 .2-.6v-1.5a1.04 1.04 0 0 1 .6-.9 1.04 1.04 0 0 1 1.2 .2l32.8 18.9a4 4 0 0 1 1.8 2.8v1.7l-.4 .5 .5 .4M157.7 176.7l.7-.4 .9 .3 32.9 19a3.9 3.9 0 0 1 1.8 2.7v1.8l-.5 .8M157.9 177.6l.5-.3 1 .5M157.9 177.6l-.5 .6 .5 1.3 .9 .5M157.9 177.6l.9 .5M158.1 178.5l.3-.1 .3 .5a.35 .35 0 0 1-.6 .1 .35 .35 0 0 1 0-.5zM158.8 178.1l.5 1.2M159.3 179.3l-.5 .7M159.4 177.8l.4 1.2M159.4 177.8l-.6 .3M159.8 179l-1 1"/>
<path d="M159.8 179l-.5 .3M54.3 184.2l1.1 .6M54.9 183.3a.57 .57 0 0 0-.5 .5 .57 .57 0 0 0 .2 .6M54.9 183.3l.2 .2M54.9 183.3l1 .6M55.4 184.8h.3M55.7 184.8h.1M55.9 184l.1 .4-.3 .4M55.9 184a.58 .58 0 0 0-.5 .8M56 184.1l-.4 .1-.1 .6M76.4 183l1.6 4.3M76.4 182.3l.1 .1"/>
<path d="M76.4 182.1l.2 .4-.2-.1M78 187.3l.1 .1M78.1 196.3l.5 .3v12.4l-.5-.3M78.1 187.4v21.2l.5 .3M81.7 195.8a1.72 1.72 0 0 1 2.6 1.1 2.38 2.38 0 0 1 .1 3.1 2.86 2.86 0 0 1-2.9-2.5l-.1-.7zM82.7 197.1h.1a.85 .85 0 0 1 .8 .5 .85 .85 0 0 1-.1 .9 1.06 1.06 0 0 1-.8-1.4zM82.9 195.1a2.06 2.06 0 0 1 2.6 1.4 2.01 2.01 0 0 1-.1 2.9M83.1 194.9l-1.2 .7M85.6 199.3l-1.2 .6M98.7 186.7h.3M98.7 186.8h.3M98.7 186.7l-.1 .1"/>
<path d="M98.9 187.5l.1-.2 .4 .5-.1 .2-.3-.2M98.9 187.5l.1 .3M99 186.8l.5 .3 .4 .9M99 186.7a1.06 1.06 0 0 1 .8 .8 1.06 1.06 0 0 1-.3 1.1 1.21 1.21 0 0 1-.8-1.8M99.1 187.4l-.2 .1M99.2 186.8l.3 .2M99.3 187.5v.1M99.3 187.6l-.3 .2M99.3 187.6v.1M99.9 187.9l-.3 .6M101.2 186.1l.3 .3M101.5 186.4l-.5-.4-1.6 .9"/>
<path d="M101.5 186.4v.2M101.5 186.6l-.1 .3-1.5 .9M104.5 183.3a1.19 1.19 0 0 1 1.4 .3 1.19 1.19 0 0 1 0 1.5 1.36 1.36 0 0 1-1.4-1.8zM105.4 183.4v.1a.68 .68 0 0 0 .6 .8M105.5 183.3a.56 .56 0 0 0-.1 .7 .56 .56 0 0 0 .6 .3M110.4 197.7a1.74 1.74 0 0 1 1.8 1.6 2.06 2.06 0 0 1-1.8-1.6zM111.5 198l.3 .3M126.1 196.4l.1 .1M126.2 196.1v.8M126.4 194.8l.8-.4 .8 .3 33.1 19.1a4 4 0 0 1 1.5 2.7v1.5l.2 .4-36.4-21-.2-.3v-1.6zM126.7 194.6l.7-.4 .7 .2 33.1 19.1a4 4 0 0 1 1.8 3v1.3l.3 .2M127.8 195.6a.73 .73 0 0 0-.3 1 .73 .73 0 0 0 .9 .3l.1-.1"/>
<path d="M127.8 195.6l.5 .4 .2 .8M127.8 195.6l.1 .7 .6 .5M128.1 195.8v.4l.4 .3M132.2 188.8l-.8-.2-3.8 2.2-.7 1.2v2.4M134 184.3l.3 .4M134.1 184l-.1 .3M134.1 184a.38 .38 0 0 1 .5 .2 .38 .38 0 0 1-.3 .5M134.3 183.8a.47 .47 0 0 1 .5 .5 .47 .47 0 0 1-.5 .4M134.3 183.8l-.2 .2M135.6 183.6h.4l.3 .3-.1 .6-.4 .1M135.8 183.5l-.1 .1M135.8 183.6l-1.5 .2"/>
<path d="M135.9 184.6h.1M136 184.5l-1.6 .3M154.5 186.9l-.4 .5-14.1 8.1h-1.6l-5.7-3.3-.2-.6v-2.4l-.4-.4-4.3 2.4-.6 1.2v1.9M189 195.5l.5-.3 1 .5M189 195.5l-.5 .7 .5 1.2 .9 .5M189 195.5l.9 .6M189.2 196.4l.4 .1 .2 .5a.4 .4 0 0 1-.5-.1 .4 .4 0 0 1-.1-.5zM189.9 196.1l.5 1.2M190.4 197.3l-.5 .6M190.5 195.7l.4 1.3M190.5 195.7l-.6 .4M190.6 197.4h.1"/>
<path d="M190.7 197.4l-.8 .5M190.9 197l-.4 .5 .2-.1M190.9 197l-.5 .3M67 220a2.36 2.36 0 0 1 3 2 1.4 1.4 0 0 1-1 2.3 3.2 3.2 0 0 1-2-4.3zM67.1 219.9a2.16 2.16 0 0 1 2.8 1.5 1.93 1.93 0 0 1-.3 2.8M68.6 219.9l6.1-3.5a2.04 2.04 0 0 1 1.8 3l-6.2 3.5M77.6 215a1.81 1.81 0 0 1 1.7 2.5M77.6 215a1.57 1.57 0 0 0 1.3 2.5 1.53 1.53 0 0 0-1.3-2.2l-.3 .4M78 214.8a1.93 1.93 0 0 1 1.4 2.5M78 214.8l-.4 .2M78.1 214.8h-.2M78.1 208.7v6.1"/>
<path d="M78.1 217.3v.5l5.2 3.1 5.4-2.6 21.1 5.1M78.1 208.6v.1M78.2 217.4l.6 .2 .5-.1M78.4 214.8l1 .7M78.4 214.8h-.3M78.4 214.7l-.3 .1M78.4 214.7l.5 .2M79 215.1l.7 1.2M79.6 217.2l-.3 .3M79.7 212.6l-.4 .5-.1 1M79.7 216.3l.1 .5-.4 .6M79.8 216.3l-.1 .9"/>
<path d="M80 212.5a2.2 2.2 0 0 1 2.8 1.7l.3 1.7-.6 .9M80 212.5a3.2 3.2 0 0 1 2.4 4.3l-.2 .2M80 212.5l-.3 .1M80.2 212.3l-.5 .3M80.7 213.2l-2.7 1.6M80.7 213.2l-.6 .1-.3 .4M80.7 213.2a2.57 2.57 0 0 1 1.5 2.6M80.7 216.7l.8 .3h.7M82.2 215.8l-2.7 1.5M82.2 215.8l-.3 .5h-.6M82.7 216.7l-.5 .3M94.9 219.8l-.3 .3"/>
<path d="M95.1 219.9l-.5 .3M104.9 203.5l.7 .2 .8 1.1M104.9 203.5a1.4 1.4 0 0 0 1.3 1.4h.1M104.9 203.5h.2a1.69 1.69 0 0 1 1.2 1.4M105.3 204l.3 .1 .2 .4-.3-.2M105.3 204l.2 .3M105.4 204h-.1M105.7 204.1l-.2 .2M106.4 204.8l-.1 .1M107.2 201.9l-1.6 1.6-.5-.1M107.2 201.9l.7 .5M107.2 201.9h.1"/>
<path d="M107.3 201.9l.6 .5M107.3 201.9h.1M107.9 202.4l-1.6 1.7 .1 .6M114.7 219.8a1.26 1.26 0 0 1 1.3 .6 1.26 1.26 0 0 1-.1 1.4 1.43 1.43 0 0 1-1.2-2zM115.6 220v.5l.5 .4M115.6 220h-.1M118 211.9l15.9 3.9M129.8 212l.2-.3 .5 .3v.5l-.2 .1M129.8 212l.4 .6M129.9 211.8l-.1 .2M129.9 211.9a.45 .45 0 0 1 .5 .2 .45 .45 0 0 1-.1 .5M130.1 212.6h.1"/>
<path d="M130.2 212.6h.1M131.6 210.7l-.1 .1M131.6 210.7l-.2 .2M131.6 210.7l.4 .3 .2 .6M131.6 210.8l-1.6 1M132.1 211.7l-.2 .1M132.1 211.7l-.1 .1M132.1 211.7l-1.6 .9M132.2 211.6l-.1 .1M133.9 201.7v14.1M134.4 202.1v13.3l-.5 .4M134.4 213.7l1.4 1.9-.6 3.1a1.14 1.14 0 0 1-1.3 .6 1.14 1.14 0 0 1-.9-1.2l-.6-1-2.2-2.2"/>
<path d="M139.7 206.4l.9 .5M139.7 206.4v7.8l.9 .6M139.7 205.1v.6l.9 .5M139.9 216.7v4.8l.2 .1v1.7l.4 .6v2.3l-.4 .2v1.7l-.2-.2M140.4 206l-.7 .4M140.6 205.6v11.6l-.7-.5M140.6 216.3l-.7 .4M143.8 207.4v25.9M143.9 207.5v25.9M144 207.6l-.1 25.8M144.1 207.6v25.9l14.4 8.8M157.9 215.6l-.5 5.7v11.7a46.3 46.3 0 0 0 1.8 12l8.4 4.8"/>
<path d="M158.9 213.6l.1 .7 .6 .5M159.2 213.7h-.2a.45 .45 0 0 0-.5 .2 .45 .45 0 0 0 .2 .6 .47 .47 0 0 0 .4 .5 .47 .47 0 0 0 .5-.3M159.2 213.7l.4 1M159.2 213.7v.5l.4 .2M160.3 218.4v.5l6.7 17.4a6.7 6.7 0 0 0 3.3 3l.6 .1 .6-.3M160.3 218.4h.7l1.5 .8M160.3 218.4l.5-.4h.3l1.8 .9M162.5 219.2l.6 .2 .9-.2M162.9 218.9l-.4 .3M162.9 218.9l.7 .1M163.3 218.4l.3 .6M163.3 218.4h-.5"/>
<path d="M163.3 218v.4M163.3 218l.6 .6 .1 .6M163.6 219l.4 .2M178.4 215.2l1.1 .8M178.4 215.2l.4 .2M178.8 213.9l-.4 1.3M178.8 213.9l.4 .2M178.8 215.4l.7 .6M179.2 214.1l-.4 1.3M179.7 215.9l-.2 .1M180 215.6l.2 .2M180 213.1a1.14 1.14 0 0 0-1.6 .4l-.4 .8v.8l.5 .6"/>
<path d="M180.2 215.8h.2M180.2 213.4l-.4-.3-1 .8M180.2 213.4l-1 .7M180.2 213.4l.7 .6M180.3 213.4a.94 .94 0 0 0-1-.4 .94 .94 0 0 0-.7 .8 1.13 1.13 0 0 0 .2 1.9h.2M180.4 215.8l-.6 .1M180.6 215.7l-.2 .1M180.7 215.6l-.3 .2M180.7 214.3l.2 .2M180.9 214a1.25 1.25 0 0 0-1.1 1.9M180.9 214l.2 .4-.1 .5M180.9 214a1.1 1.1 0 0 0-1.5 .5 1.1 1.1 0 0 0 .4 1.4"/>
<path d="M180.9 214.4a.91 .91 0 0 0-.7 1.4M180.9 214.4l.1 .7-.4 .6M181 214.8l-.1-.2a.69 .69 0 0 0-.5 1.1h.2M193.6 200.8l.4 .2M193.7 201.1l.3 .8 .3-.3M194 201l-.3 .1M194 201l.3 .6M194.3 201.6l-7.7 28.8-.3 .1M62.7 223.8l.5 1a1.98 1.98 0 0 0 2 1.2M62.7 223.8l.6 .3M62.7 223.8l.2-.1 .5 .3M62.9 223.1l.2 .4-.2-.1z"/>
<path d="M63 223.2l.1 .2M63.1 224.1v.4l-.2-.4 .2 .1M63.4 222.9l-.5 .1M63.4 222.9a2 2 0 0 1 2.2 2.7l-.4 .4M63.4 222.9h-.5l-.2 .5 .6 .3M63.4 222.9a1.76 1.76 0 0 1 2.3 1.8v.9l-.5 .4M63.4 224a1.73 1.73 0 0 0 1.7 1.6M63.4 224l-.1 .1M63.7 223.1a1.65 1.65 0 0 1 1.2 2.6 1.83 1.83 0 0 1-1.6-1.6M63.7 223.1l-.4 .6M67.5 220.9a1.44 1.44 0 0 1 1.9 1.2 .79 .79 0 0 1 0 1 .79 .79 0 0 1-1 .2 1.99 1.99 0 0 1-.9-2.4zM75.3 234.7l.7 1 2.3-12.9a1.13 1.13 0 0 1 1.5-.3 23.9 23.9 0 0 1 10.7 12 123.1 123.1 0 0 1 9.4 25.5"/>
<path d="M75.3 234.7l.8 .2M75.6 234.1l-10.6 15-.3 .7 .2 .5M76.4 233.4l-.8 .6-.3 .7M78.6 222.5l1.1-.6a19.2 19.2 0 0 1 10 9.5 125.7 125.7 0 0 1 10.8 28.2M81.6 227.7l.2-.1a1.93 1.93 0 0 1 1.6 .9 27.5 27.5 0 0 1 6.6 7.6 .72 .72 0 0 1-.3 1.1 .72 .72 0 0 1-1-.4l-.2-.2a37.1 37.1 0 0 0-6.7-7.1l-.4-1zM82.1 227.6a2.52 2.52 0 0 0 1.6 2.5 41.2 41.2 0 0 1 6 6.5l.3 .2M84 229l-.9 .6M84.7 229.7l-.8 .6M94.6 220.1a1.65 1.65 0 0 1 1.3 2.6 1.71 1.71 0 0 1-1.3-2.6zM94.6 220.7a1.02 1.02 0 0 1 1.2 .4 1.02 1.02 0 0 1-.1 1.2l-.8-.4-.3-.5zM95.1 224.1h-.7l-6.8 4M95.2 223.2l-1.4 .2-6.8 3.9"/>
<path d="M95.2 223.2l.9 .2M95.2 223.2l-.1 .9M95.5 220.8l-.6-.2a.96 .96 0 0 0 .9 1.5l.2-.4M95.7 221l.1 .1M95.8 221.1l.1 .4M95.8 220a1.85 1.85 0 0 1 .7 2.4l-.5 .3M96.1 222.6l.5 .2M96.2 222.7l-.2 1.5-.9-.1M96.6 220.2l.6 1.6M97.2 221.8l-.6 1M97.6 220.5l.3 1M97.9 221.5l-.7 .9-.6 .4"/>
<path d="M97.9 221.5l-.7 .3M97.9 232.7a3.1 3.1 0 0 1 3 3.3l-.4 1M98.1 232.7a1.85 1.85 0 0 1 2.4 1 2.66 2.66 0 0 1 .2 3.2M98.1 233.8l.3-.2a1.59 1.59 0 0 1 1.6 .9 1.59 1.59 0 0 1-.4 1.8 2.02 2.02 0 0 1-1.5-2.5zM98.3 232.5a1.89 1.89 0 0 0-.6 3 2.13 2.13 0 0 0 2.8 1.5M100.7 236.9l-.2 .1M100.8 236.9l-.5 .2M106.6 222.6l2.3 2.8a.61 .61 0 0 0 .7 .3 .61 .61 0 0 0 .4-.6v-.9M107.9 222.9l.6 .8M108.7 223.4h.1M108.8 223.4l.8 .2M108.8 223.4a1.07 1.07 0 0 0-.1 1.2 1.07 1.07 0 0 0 1.1 .5l.2-.4"/>
<path d="M108.8 223.4l.5 .1M109 224.1l.1-.2 .3 .2 .1 .4h-.4M109 224.1l.1 .4M109.2 224l-.2 .1M109.2 223.3l.2 .1M109.3 223.4l.3 .2M109.4 224.1v.1M109.4 224.2v.1M109.4 224.2l-.3 .3M109.5 223.6l.1 .2M109.6 223.6l.4 .9M109.8 224l.1 1"/>
<path d="M109.9 225l-.1 .1 .2 .1M110.9 223.9a128 128 0 0 1 8.9 24.6M111.2 223.7l6.3 1.6M111.5 222.9l.1 .1M111.6 223l-.6-.4-1.5 1M111.6 223l.1 .2M111.6 223l-.1 .5-1.5 .9M111.8 223.9a128.5 128.5 0 0 1 8.7 24.2M115.5 220a.59 .59 0 0 0 0 .7 .59 .59 0 0 0 .7 .2M139.9 227.9v3.2l3.9 2.2M140 227.9h-.1M140 221.5v6.4"/>
<path d="M140 227.9l.1 .1M143.8 233.3l.1 .1M144.1 231.6l.2 1.5h-.2M144.1 225.2l.2 1.5h-.2M144.1 232.9l.2 .1M144.1 226.5l.2 .1M144.1 233.2h-.1M164.9 228l-.4-.1a1.16 1.16 0 0 0 1.1 1l-.4-.6M164.9 228l.3 .3M165.2 228.3l.2 .2M168.1 239.1l1-.3 1 .4M169.4 238.8v.1"/>
<path d="M169.6 238.9v.1M170.4 239.6l-1.4-.5a.97 .97 0 0 0-1.4 .9l.1 11.8a3.9 3.9 0 0 0 1.6 2.5l1.3 .7h1.1l5.2-3M170.8 239.4l-.4 .2M171.5 239.1l.3 .2M171.7 239l.2 .1M171.7 239l.1-.2 .1 .3M171.7 239l-.2 .1M171.8 239.3l-.5 .3h-.9M171.9 239.1l-.1 .2M186.1 230.9l.1 .1M186.3 230.5l.2 15.8-5.5 3.3-.2 .5v1.2M186.3 230.5h-.1v.5"/>
<path d="M186.5 230.8l-.3 .2M59.9 252.6l.5 .6 29.8 17.3 .6 .1 1.1-.1 28.2-16.2 .5-.6M59.9 252.6v.8l.2 .5 29.9 17.3 1.1 .3 1-.3 28.2-16.3 .3-.4v-.8M62.8 252.2a1.95 1.95 0 0 1 2.2-.2l9.5 5.6a1.13 1.13 0 0 1-.5 1 1.13 1.13 0 0 1-1.2 0l-9.7-5.5-.4-.5zM62.9 252.9a1.91 1.91 0 0 1 2.1-.1l9.4 5.4M64.9 250.3l2.3 1.5M64.9 250.3l-.9-.4-3.9 2.2-.2 .5M67.1 251.8l8.9 5.1M67.2 251.8h.1M76 256.9l18.6 10.7M76 256.9h.1M77.2 244.7a1.74 1.74 0 0 1 2.6 1 2.08 2.08 0 0 1 0 3.2 3.1 3.1 0 0 1-2.6-4.2z"/>
<path d="M77.8 245.5a1.23 1.23 0 0 1 1.8 1l.2 .8a.7 .7 0 0 1-.4 .7 .7 .7 0 0 1-.8-.2 1.89 1.89 0 0 1-.8-2.3zM78.1 244.2a2.39 2.39 0 0 1 3 2.1l.1 1.5-.6 .7M78.3 244l-.8 .5M80.8 248.4l-.8 .4M96.1 245.4l16.7 9.7M98.7 252.9l6.5 3.8a1.07 1.07 0 0 1 .8 1 1.07 1.07 0 0 1-.8 1l-5.5 3.3-.9 .2M99 253.9l6.4 3.8 .5 .4M100.5 259.6l-.6 .4M100.5 259.6l-5.2 7.6-.7 .4M103.9 249.9v.1M112.8 255.1l1.7 1M112.8 255.1h.1"/>
<path d="M116.7 253.6l.8 .6M117 253a.75 .75 0 0 1 .8 .9 .75 .75 0 0 1-1 .6h-.8M117.9 251.8l2.4 1.4 .3 .5M119.8 248.5l-5.3 7.6M120.5 248.1l-5.3 7.6-.7 .4M120.5 248.1l-.7 .4M168.6 250.4a.77 .77 0 0 1 .8 .4 .77 .77 0 0 1-.2 .9l-.6-.5zM168.8 250.3l.3 .9 .4 .3M169.1 250.5v.5l.4 .2M176.4 252.2l.5 .7M176.9 252l.3 .2 .1 1.4M176.9 252v1.3l.4 .3"/>
<path d="M178.5 251.7v1.2l.5 .3M178.5 251.7l.5 .3M178.5 253l.3 .1M178.6 253l-1.3 .6M179 252v1.2M179 253.2h.7M179.4 250.6l1.4 .4-.9-.1M179.4 250.6l-.9 1.1M179.4 250.6l.5 .3M179.9 250.9l-.9 1.1M180 253l.2 .1M180 250.4a1.21 1.21 0 0 0-1.9 1l-.1 .5a.85 .85 0 0 0 .5 1.1"/>
<path d="M180 250.4a1.74 1.74 0 0 0-1.5 2.6M180 250.4l.2 .3M180.7 253l-.5 .1M180.7 251.7l.2 .1M180.9 251.4l.2 .4-.1 .4M180.9 251.4a1.2 1.2 0 0 0-1.2 .6 1.2 1.2 0 0 0 .2 1.4l.7-.4M180.9 251.4a1.1 1.1 0 0 0-1.5 .4 1.1 1.1 0 0 0 .4 1.5M180.9 251.8l.1 .7-.5 .6a.58 .58 0 0 1-.1-.8 .58 .58 0 0 1 .6-.2M180.9 251.8a.89 .89 0 0 0-.7 1.3M80.8 262.6a2.06 2.06 0 0 1 2.2-.2l9.2 5.3 .4 .4a1.4 1.4 0 0 1-2.3 .7l-9.2-5.3-.4-.4zM80.9 263.4a1.91 1.91 0 0 1 2.1-.2l9.4 5.4M83.9 261.5h.1"/>
<path d="M99.9 260l-5.3 7.6"/>
</g>
<g fill="#000">
<circle cx="68.3" cy="123.8" r=".18"/>
<circle cx="83.1" cy="132.1" r=".18"/>
<circle cx="103" cy="131.7" r=".18"/>
<circle cx="103" cy="143.9" r=".18"/>
<circle cx="144" cy="217.2" r=".18"/>
<circle cx="144" cy="208.4" r=".18"/>
<circle cx="144" cy="207.6" r=".18"/>
<circle cx="144" cy="216.2" r=".18"/>
<circle cx="180.9" cy="214" r=".18"/>
<circle cx="144" cy="229.1" r=".18"/>
<circle cx="144" cy="222.1" r=".18"/>
<circle cx="144" cy="230.8" r=".18"/>
<circle cx="144.2" cy="231.7" r=".18"/>
<circle cx="144.2" cy="233.1" r=".18"/>
<circle cx="144.2" cy="225.3" r=".18"/>
<circle cx="144.2" cy="226.7" r=".18"/>
<circle cx="67.1" cy="251.8" r=".18"/>
<circle cx="103.9" cy="249.9" r=".18"/>
<circle cx="112.8" cy="255.1" r=".18"/>
<circle cx="84" cy="261.5" r=".18"/>
</g>
<g fill="none" stroke="#000" stroke-width=".71">
<path d="M10.1 9.9h400v277.1h-400zM70.1 6.5v3.4M140.1 6.5v3.4M207.2 5h5.8l-2.9 4.9zM210.1 0v9.9M280.1 6.5v3.4M350.1 6.5v3.4M6.7 74.2h3.4M410.1 74.2h3.5M.1 148.5h10M5.1 145.6l5 2.9-5 2.9zM410.1 148.5h10"/>
<path d="M410.1 148.5l5-2.9v5.8zM6.7 222.7h3.4M410.1 222.7h3.5M70.1 287v3.4M140.1 287v3.4M210.1 287v10M210.1 287l2.9 5h-5.8zM280.1 287v3.4M350.1 287v3.4"/>
</g>
<path d="M270.1 257h140v30h-140zM303.2 257v16M350.1 257v30M390.1 257v12M270.1 265h33.1M270.1 273h80M350.1 277h60M350.1 269h60M350.1 263h60M370.1 277v10M390.1 277v10" fill="none" stroke="#000" stroke-width=".51"/>
<g fill="#000">
<path d="M114.2 81.7l.7 .7-2.1 1.5zM65.2 118.9l1.4 2.1-2.1-1.4zM70.1 116.2l.7-.6 1.4 2zM77.6 111.9l1.4 2.1-2.1-1.4zM129.6 134l.7 .7-2.1 1.4zM40.9 150.2l2.1-1.4-1.4 2.1zM45 153.3l1.8-1.8-1 2.3zM61.8 140.3l1.5 2.1-2.1-1.4zM68.7 164.7l2.5 .5-2.5 .5zM72 178.7l.5 .3zM71.8 178.7l.7 .3zM71.5 178.7l1 .3z"/>
<path d="M71.3 178.8l1.2 .2zM71 178.9l1.5 .1zM70.8 179.1l.2-.2 1.5 .1zM70.8 179.1l1.7-.1-1.9 .3zM70.6 179.3l1.9-.3-2 .6zM70.5 179.6l2-.6-2 .8zM70.5 179.8l2-.8-2 1.1zM70.5 180.1l2-1.1-2 1.3zM70.5 180.3l2-1.3-1.9 1.6zM70.6 180.6l1.9-1.6-1.7 1.8zM72.5 179l-1.5 2-.2-.2zM72.5 179l-1.3 2.1-.2-.1z"/>
<path d="M72.5 179l-1 2.2-.3-.1zM72.5 179l-.7 2.2h-.3zM72.5 179l-.5 2.1-.2 .1zM72.5 179l-.2 2.1h-.3zM72.5 179l.2 1.7-.2 .2zM72.5 179l.2 1.7zM72.5 179l.3 1.5zM72.5 179l.4 1.3zM72.5 179l.5 1zM72.5 179l.4 .7zM72.5 179l.3 .5zM72.5 179l.2 .2z"/>
<path d="M169.9 180.1l.7 .7-2.2 1.4zM67.8 217.7l.7-.7 1.4 2.1zM75.5 213.7l.9-.6 1.1 2.3zM65.4 225.9l.5 2.5h-1zM65.7 259l2.1-1.4-1.3 2.1z"/>
</g>
<text font-size="15.8" x="227.2" y="38.6">MONTAJE INFERIOR</text>
<g font-size="4.7">
<text x="304.6" y="261.2">Planos Ensamblaje</text>
<text x="304.6" y="266.6">Columna de Dirección</text>
<text x="304.6" y="272">V029</text>
</g>
<g font-size="4.2">
<text x="34" y="9.6">6</text>
<text x="104" y="9.6">5</text>
<text x="174" y="9.6">4</text>
<text x="244" y="9.6">3</text>
<text x="314" y="9.6">2</text>
<text x="384" y="9.6">1</text>
<text x="6.8" y="38.7">D</text>
<text x="410.6" y="38.7">D</text>
<text x="7" y="112.9">C</text>
<text x="410.8" y="112.9">C</text>
<text x="7" y="187.1">B</text>
<text x="410.8" y="187.1">B</text>
<text x="7" y="261.4">A</text>
<text x="410.8" y="261.4">A</text>
<text x="34" y="290.4">6</text>
<text x="104" y="290.4">5</text>
<text x="174" y="290.4">4</text>
<text x="244" y="290.4">3</text>
<text x="314" y="290.4">2</text>
<text x="384" y="290.4">1</text>
</g>
<g font-size="3.9">
<text x="123.8" y="72.1">15</text>
<text x="66.3" y="103.6">8</text>
<text x="54.6" y="112.3">21</text>
<text x="63.2" y="111.9">31</text>
<text x="214.7" y="116">ITEM</text>
<text x="224.7" y="116">QTY</text>
<text x="247.5" y="116">PART NUMBER</text>
<text x="321.3" y="116">DESCRIPTION</text>
<text x="378.1" y="116.1">ID Ref.</text>
<text x="142" y="122.7">9</text>
<text x="217.8" y="121.4">3</text>
<text x="226.9" y="121.3">1</text>
<text x="233" y="121.4">CDR-IN-V029-BASE001</text>
<text x="287.6" y="121.5">Soldadura Base Columna Dirección</text>
<text x="379.4" y="121.4">1421</text>
<text x="217.8" y="126.7">4</text>
<text x="217.8" y="132">6</text>
<text x="226.9" y="126.7">1</text>
<text x="226.9" y="132">1</text>
<text x="233" y="126.7">CDR-IN-V029-CREG01</text>
<text x="233" y="132">CDR-IN-V029-ECE001</text>
<text x="287.6" y="126.7">Chapa Tapa Registro Frontal, espesor 1,5 mm</text>
<text x="379.4" y="126.7">1859</text>
<text x="52.7" y="134.2">4</text>
<text x="217.8" y="137.3">7</text>
<text x="226.9" y="137.3">1</text>
<text x="233" y="137.3">CDR-IN-V029-EJEI001</text>
<text x="287.6" y="137.4">Eje mecanizado, diámetro exterior 12 mm</text>
<text x="287.6" y="132.1">Distribución Componentes Electrónicos</text>
<text x="379.4" y="137.3">1423</text>
<text x="217.8" y="142.6">8</text>
<text x="226.9" y="142.6">1</text>
<text x="233" y="142.6">CDR-IN-V029-EJES001</text>
<text x="287.6" y="142.7">Eje Cuerpo Motor, diámetro 12 mm</text>
<text x="379.4" y="142.6">1425</text>
<text x="217.8" y="148">9</text>
<text x="226.9" y="148">1</text>
<text x="233" y="148">CDR-IN-V029-STC002</text>
<text x="287.6" y="148">Soldadura Torreta Principal</text>
<text x="379.4" y="148">1860</text>
<text x="216.8" y="153.2">15</text>
<text x="226.9" y="153.2">1</text>
<text x="233" y="153.2">CDR-INSMT-V029-SSM001</text>
<text x="287.6" y="153.3">Soldadura Piezas Soporte Motor</text>
<text x="379.4" y="153.2">1424</text>
<text x="29.8" y="161.4">24</text>
<text x="216.8" y="158.5">17</text>
<text x="226.9" y="158.5">9</text>
<text x="233" y="158.5">DIN 125 - A 4,3</text>
<text x="287.6" y="158.6">Washer</text>
<text x="36.2" y="165.5">17</text>
<text x="44.8" y="166.5">19</text>
<text x="216.8" y="163.9">19</text>
<text x="225.9" y="163.9">10</text>
<text x="233" y="163.9">DIN 125 - A 8,4</text>
<text x="287.6" y="164">Washer</text>
<text x="180.5" y="170.5">6</text>
<text x="216.8" y="169.2">21</text>
<text x="226.9" y="169.2">4</text>
<text x="233" y="169.2">DIN 471 - 12x1</text>
<text x="287.6" y="169.2">Retaining rings for shaft</text>
<text x="216.8" y="174.5">24</text>
<text x="216.8" y="179.8">27</text>
<text x="226.9" y="174.5">8</text>
<text x="226.9" y="179.8">8</text>
<text x="233" y="174.5">DIN 7380 - M4 x 8 P</text>
<text x="233" y="179.8">DIN 7991 - M4x12</text>
<text x="287.6" y="174.5">Hexagon Socket Button Head Screw - Product grade A</text>
<text x="287.6" y="179.9">Hexagon socket countersunk head cap screws</text>
<text x="216.8" y="185.1">31</text>
<text x="226.9" y="185.1">4</text>
<text x="233" y="185.1">GFM-1214-40</text>
<text x="287.6" y="185.1">GFM</text>
<text x="379.4" y="185.1">1691</text>
<text x="216.8" y="190.4">34</text>
<text x="226.9" y="190.4">2</text>
<text x="233" y="190.5">Palanca cierre rapido Ref.33582</text>
<text x="287.6" y="190.5">Palanca cierre rapido LAC.80 p-M8x25</text>
<text x="379.4" y="190.4">1687</text>
<text x="54.4" y="199">34</text>
<text x="68.4" y="206.2">7</text>
<text x="58.9" y="211.4">31</text>
<text x="63.4" y="237.5">21</text>
<text x="59.2" y="266.5">3</text>
<text x="352.4" y="276.3">SMK-XXXSMT-03-FFB250-29-ENS01</text>
</g>
<g font-size="2.4">
<text x="271.2" y="259.7">SCALE:</text>
<text x="350.6" y="260.8">DRAWN: Carlos Ruiz Madrigal</text>
<text x="391.2" y="260.6">12/03/2014</text>
<text x="350.6" y="266.9">CHECKED: Raúl Rodríguez G.</text>
<text x="391.2" y="266.7">14/04/2014</text>
<text x="350.6" y="271.4">DWG NO:</text>
<text x="351.6" y="279.3">REV</text>
<text x="372" y="279.4">SIZE</text>
<text x="391" y="279.6">SHEET</text>
<text x="377.9" y="283.8">A3</text>
<text x="398.3" y="283.8">3 /8</text>
</g>
</svg>
